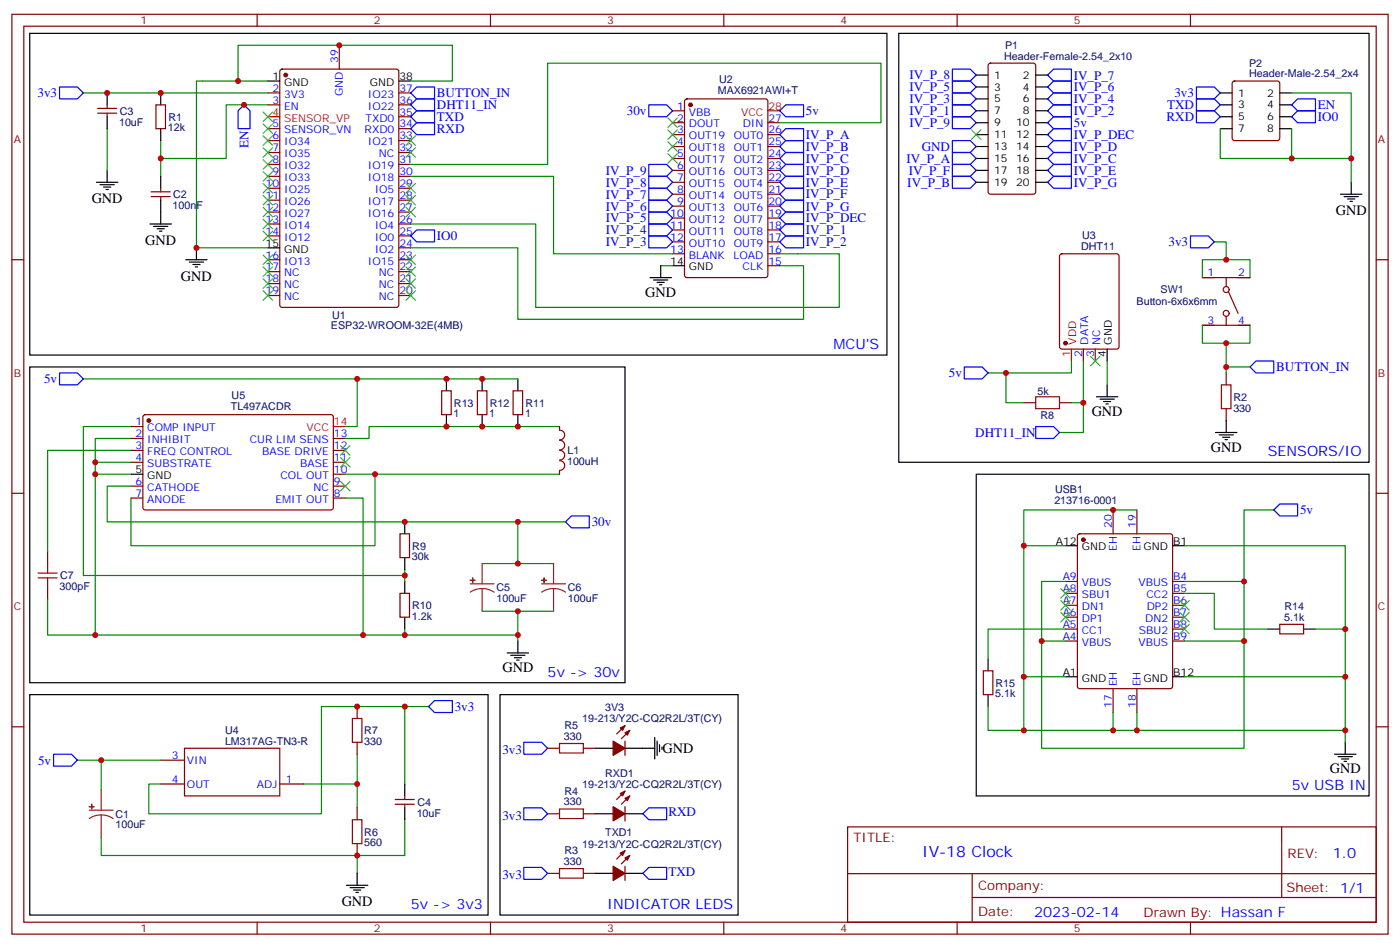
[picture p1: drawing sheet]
<svg xmlns="http://www.w3.org/2000/svg" width="415mm" height="280mm" viewBox="0 0 415 280" stroke-linecap="round" stroke-linejoin="round" font-family="sans-serif">
<g fill="none" stroke="#870000" stroke-width=".35">
<path d="M3.5 4.2h407.8v272.4h-407.8zM7.1 7.8h400.7v265.3h-400.7zM76.2 4.2v3.6M100.5 13.4v7.1M145.3 4.2v3.6M214.5 4.2v3.6M283.6 4.2v3.6M293 18.9l.5-.2h12.7l.7 .4v37.7l-.4 .6-13 .1-.6-.5-.1-37.6zM352.8 4.2v3.6M28.9 33.5h5.7M28.9 32.1h5.7M31.7 31v1.1"/>
<path d="M31.7 33.5v1.1M46.2 31h2.8v7.1h-2.8zM79.4 27.5h3.5M79.4 31h3.5M79.4 38.1h3.5M83.1 20.7l.5-.2h33.9l.6 .4 .1 69.4-.5 .7h-34.1l-.6-.4-.1-69.4zM118.2 27.5h3.5M118.2 31h3.5M118.2 38.1h3.5M118.2 34.6h3.5M199.3 32.8h3.5M199.3 36.3h3.5"/>
<path d="M199.3 39.9h3.5M203.1 29.5l.5-.2h23.2l.7 .4v51.8l-.4 .6-23.5 .1-.7-.5-.1-51.7zM227.5 36.3h3.6M227.5 39.9h3.6M365.4 24.2l.4-.2h12.7l.5 .2 .2 .5v16.2l-.2 .5-.5 .2h-12.7l-.5-.2-.2-.5v-16.2zM44.8 56.8h5.6M44.8 58.2h5.6M47.6 55.7v1.1M47.6 58.2v1.1M79.4 41.6h3.5M79.4 45.2h3.5M79.4 48.7h3.5"/>
<path d="M79.4 52.2h3.5M79.4 55.7h3.5M79.4 59.3h3.5M118.2 41.6h3.5M118.2 45.2h3.5M118.2 48.7h3.5M118.2 52.2h3.5M118.2 55.7h3.5M118.2 59.3h3.5M199.3 43.4h3.5M199.3 46.9h3.5M199.3 50.4h3.5"/>
<path d="M199.3 54h3.5M199.3 57.5h3.5M227.5 43.4h3.6M227.5 46.9h3.6M227.5 50.4h3.6M227.5 54h3.6M227.5 57.5h3.6M3.5 76.9h3.6M79.4 76.9h3.5M79.4 62.8h3.5M79.4 66.3h3.5M79.4 69.9h3.5"/>
<path d="M118.2 76.9h3.5M118.2 62.8h3.5M118.2 66.3h3.5M118.2 69.9h3.5M118.2 73.4h3.5M199.3 61h3.5M199.3 64.6h3.5M199.3 68.1h3.5M199.3 71.6h3.5M199.3 75.1h3.5M227.5 61h3.6M227.5 64.6h3.6"/>
<path d="M227.5 68.1h3.6M227.5 71.6h3.6M227.5 75.1h3.6M227.5 78.7h3.6M314.2 75.3l.5-.2h16.2l.7 .5v27.1l-.5 .6-16.4 .1-.7-.5v-27.1zM407.8 76.9h3.5M79.4 80.4h3.5M79.4 84h3.5M79.4 87.5h3.5M118.2 80.4h3.5M118.2 84h3.5M118.2 87.5h3.5"/>
<path d="M356.3 96.3h14.1M356.3 82.2h14.1M363.4 82.2v2.5M363.4 93.8v2.5M364.1 86.4l2.8 6.4M130.9 115.7h2.8v7.1h-2.8zM141.5 115.7h2.8v7.1h-2.8zM152 115.7h2.9v7.1h-2.9zM303.4 119.2h3.5M314 119.2h3.5M321 103.4v3.5M324.6 103.4v3.5"/>
<path d="M363.4 110.4v3.5M38.8 126.3h3.5M38.8 129.8h3.5M38.8 133.4h3.5M38.8 136.9h3.5M42.6 123l.4-.2h55.3l.5 .7-.1 27.1-.6 .4-55.3-.1-.5-.6v-26.8zM98.8 129.8h3.5M98.8 133.4h3.5M98.8 136.9h3.5M165.8 126.3v1.1M165.8 139.3v1.1M165.8 127.4a1.41 1.41 0 0 1 1.5 1.4 1.41 1.41 0 0 1-1.5 1.4"/>
<path d="M165.8 136.4a1.41 1.41 0 0 1 1.5 1.4 1.41 1.41 0 0 1-1.5 1.4M165.8 130.4a1.41 1.41 0 0 1 1.5 1.4 1.41 1.41 0 0 1-1.5 1.4M165.8 133.4a1.41 1.41 0 0 1 1.5 1.4 1.41 1.41 0 0 1-1.5 1.4M363.4 121v3.5M3.5 146.1h3.6M38.8 143.9h3.5M38.8 147.5h3.5M98.8 143.9h3.5M98.8 147.5h3.5M98.8 140.4h3.5M118.5 158h2.9v7.1h-2.9zM319.5 158.3l.5-.3h26.8l.6 .5 .1 44.7-.5 .7h-27l-.7-.5v-44.6z"/>
<path d="M329.8 151v7M336.9 151v7M407.8 146.1h3.5M14.1 163.3v3.6M14.1 173.9v3.5M118.5 175.7h2.9v7h-2.9zM315.7 172.2h3.6M315.7 175.7h3.6M315.7 179.2h3.6M347.5 172.2h3.5M347.5 175.7h3.5M347.5 179.2h3.5"/>
<path d="M291.4 198.6h2.8v7.1h-2.8zM315.7 182.7h3.6M315.7 186.3h3.6M315.7 189.8h3.6M347.5 182.7h3.5M347.5 186.3h3.5M347.5 189.8h3.5M379.2 184.9h7.1v2.8h-7.1zM3.5 215.2h3.6M105.8 209.2v3.5M105.8 219.8v3.5M185.2 219.4v4.3"/>
<path d="M185.2 214.8l-2.5 2.5M186.6 216.3l-2.5 2.4M329.8 203.9v7.1M336.9 203.9v7.1M407.8 215.2h3.5M47.6 232.1h7.1M47.6 225.1h7.1M54.7 221.5h28.2v14.2h-28.2zM82.9 232.1h7.1M105.8 239.2v3.5M117.1 238.1h5.7M117.1 236.7h5.7"/>
<path d="M119.9 235.7v1M119.9 238.1v1.1M162.3 221.5h3.5M172.9 221.5h3.5M185.2 234.2l-2.5 2.5M185.2 238.8v4.3M186.6 235.7l-2.5 2.4M105.8 249.8v3.5M162.3 240.9h3.5M162.3 258.6h3.5M172.9 240.9h3.5M172.9 258.6h3.5"/>
<path d="M185.2 256.5v4.2M185.2 251.9l-2.5 2.5M186.6 253.3l-2.5 2.5M251.2 244.8h156.6v28.2h-156.6zM251.2 258.7h156.5M288.1 258.7v14.1M379.8 244.9v20.8M76.2 273v3.6M145.3 273v3.6M214.5 273v3.6M283.6 273v3.6M288.1 265.7h119.6"/>
<path d="M352.8 273v3.6"/>
<circle cx="363.4" cy="85.7" r=".88"/>
<circle cx="363.4" cy="92.8" r=".88"/>
</g>
<g fill="#870000" stroke="#870000" stroke-width=".35">
<path d="M181.7 238.8l3.5 2.1-3.5 2.2z"/>
<path d="M185.2 236.4l1.4-.7-.7 1.4z"/>
<path d="M183.8 234.9l1.4-.7-.7 1.5z"/>
<path d="M181.7 256.5l3.5 2.1-3.5 2.1z"/>
<path d="M185.2 254l1.4-.7-.7 1.4z"/>
<path d="M183.8 252.6l1.4-.7-.7 1.4z"/>
<path d="M181.7 219.4l3.5 2.1-3.5 2.2z"/>
<path d="M185.2 217l1.4-.7-.7 1.4z"/>
<path d="M183.8 215.5l1.4-.7-.7 1.5z"/>
<circle cx="84.7" cy="22.2" r=".53"/>
<circle cx="204.6" cy="31" r=".53"/>
<circle cx="315.7" cy="101.6" r=".53"/>
<circle cx="44.1" cy="124.5" r=".53"/>
<circle cx="321" cy="159.8" r=".53"/>
</g>
<g fill="none" stroke="#000" stroke-width=".35">
<path d="M8.8 9.9h254v95.2h-254zM266.3 9.9h139.4v127h-139.4zM31.7 27.5v3.5M31.7 34.6v3.5M47.6 27.5v3.5M47.6 38.1v3.5M79.4 24h3.5M118.2 24h3.5M289.3 22.2h3.5M289.3 25.8h3.5M289.3 29.3h3.5M289.3 32.8h3.5"/>
<path d="M289.3 36.3h3.5M289.3 39.9h3.5M306.9 22.2h3.5M306.9 25.8h3.5M306.9 29.3h3.5M306.9 32.8h3.5M306.9 36.3h3.5M306.9 39.9h3.5M361.6 27.5h3.5M361.6 31h3.5M361.6 34.6h3.5M361.6 38.1h3.5"/>
<path d="M379.2 27.5h3.6M379.2 31h3.6M379.2 34.6h3.6M379.2 38.1h3.6M28.6 54h6.3M29.6 54.7h4.3M30.7 55.4h2.1M31.4 56.1h.7M31.7 50.4v3.6M47.6 52.2v3.5M47.6 59.3v7M289.3 43.4h3.5"/>
<path d="M289.3 46.9h3.5M289.3 50.4h3.5M289.3 54h3.5M306.9 43.4h3.5M306.9 46.9h3.5M306.9 50.4h3.5M306.9 54h3.5M397.2 57.5h6.4M398.3 58.2h4.2M399.3 58.9h2.2M400 59.6h.8M400.4 54v3.5"/>
<path d="M44.4 66.3h6.4M45.5 67h4.2M46.6 67.7h2.1M47.3 68.4h.7M55 76.9h6.4M56.1 77.6h4.2M57.1 78.3h2.2M57.9 79h.7M58.2 73.4v3.5M79.4 73.4h3.5M195.8 78.7v3.5M199.3 78.7h3.5"/>
<path d="M192.6 82.2h6.4M193.7 82.9h4.2M194.7 83.6h2.1M195.4 84.3h.7M8.8 108.7h176.4v93.4h-176.4zM132.3 112.2v3.5M142.9 112.2v3.5M153.5 112.2v3.5M324.9 117.5h6.4M326 118.2h4.2M327 118.9h2.1M327.7 119.6h.7"/>
<path d="M328.1 103.4v3.5M328.1 113.9v3.6M132.3 122.8v3.5M142.9 122.8v3.5M153.5 122.8v3.5M360.2 128.1h6.3M361.2 128.8h4.3M362.3 129.5h2.1M363 130.2h.7M363.4 124.5v3.6M38.8 140.4h3.5M119.9 154.5v3.5"/>
<path d="M289.3 140.4h116.4v95.3h-116.4zM119.9 165.1v3.5M119.9 172.2v3.5M315.7 161.6h3.6M347.5 161.6h3.5M119.9 182.7v3.6M150.3 193.3h6.3M151.3 194h4.3M152.4 194.7h2.1M153.1 195.4h.7M153.5 189.8v3.5M292.8 195.1v3.5"/>
<path d="M375.7 186.3h3.5M386.3 186.3h3.5M8.8 205.7h135.8v65.2h-135.8zM148.2 205.7h70.5v65.2h-70.5zM194 218.4v6.3M194.7 219.4v4.3M292.8 205.7v3.5M315.7 200.4h3.6M347.5 200.4h3.5M398.6 219.8v3.5M119.9 232.1v3.6M119.9 239.2v3.5"/>
<path d="M176.4 221.5h5.3M185.2 221.5h8.8M195.4 220.5v2.1M196.1 221.2v.7M395.5 223.3h6.3M396.5 224h4.3M397.6 224.7h2.1M398.3 225.4h.7M105.8 258.6v3.5M176.4 240.9h5.3M176.4 258.6h5.3M185.2 240.9h5.3"/>
<path d="M185.2 258.6h5.3M102.7 262.1h6.3M103.7 262.8h4.2M104.8 263.5h2.1M105.5 264.2h.7"/>
</g>
<path d="M79.4 34.6h3.5M227.5 32.8h3.6M317.5 103.4v3.5M98.8 126.3h3.5" fill="none" stroke="#f00" stroke-width=".35"/>
<g fill="none" stroke="#00f" stroke-width=".35">
<path d="M17.6 25.8h5.3l1.8 1.7-1.8 1.8h-5.3zM70.6 32.8l1.7-1.8 1.8 1.8v5.3h-3.5zM121.7 27.5l1.8-1.7h5.3v3.5h-5.3zM121.7 31l1.8-1.7h5.3v3.5h-5.3zM121.7 34.6l1.8-1.8h5.3v3.5h-5.3zM121.7 38.1l1.8-1.8h5.3v3.6h-5.3zM192.3 31h5.3l1.7 1.8-1.7 1.8h-5.3zM231.1 32.8l1.7-1.8h5.3v3.6h-5.3zM231.1 39.9l1.7-1.8h5.3v3.5h-5.3zM282.2 20.5h5.3l1.8 1.7-1.8 1.8h-5.3zM282.2 24h5.3l1.8 1.8-1.8 1.7h-5.3zM282.2 27.5h5.3l1.8 1.8-1.8 1.7h-5.3z"/>
<path d="M282.2 31h5.3l1.8 1.8-1.8 1.8h-5.3zM282.2 34.6h5.3l1.8 1.7-1.8 1.8h-5.3zM310.4 22.2l1.8-1.7h5.3v3.5h-5.3zM310.4 25.8l1.8-1.8h5.3v3.5h-5.3zM310.4 29.3l1.8-1.8h5.3v3.5h-5.3zM310.4 32.8l1.8-1.8h5.3v3.6h-5.3zM310.4 36.3l1.8-1.7h5.3v3.5h-5.3zM310.4 39.9l1.8-1.8h5.3v3.5h-5.3zM354.5 25.8h5.3l1.8 1.7-1.8 1.8h-5.3zM354.5 29.3h5.3l1.8 1.7-1.8 1.8h-5.3zM354.5 32.8h5.3l1.8 1.8-1.8 1.7h-5.3zM382.8 34.6l1.7-1.8h5.3v3.5h-5.3z"/>
<path d="M384.5 29.3h5.3v3.5h-5.3l-1.7-1.8zM192.3 59.3h5.3l1.7 1.7-1.7 1.8h-5.3zM192.3 55.7h5.3l1.7 1.8-1.7 1.8h-5.3zM192.3 52.2h5.3l1.7 1.8-1.7 1.7h-5.3zM192.3 48.7h5.3l1.7 1.7-1.7 1.8h-5.3zM231.1 43.4l1.7-1.8h5.3v3.6h-5.3zM231.1 50.4l1.7-1.7h5.3v3.5h-5.3zM231.1 54l1.7-1.8h5.3v3.5h-5.3zM231.1 57.5l1.7-1.8h5.3v3.6h-5.3zM232.8 45.2h5.3v3.5h-5.3l-1.7-1.8zM282.2 41.6h5.3l1.8 1.8-1.8 1.8h-5.3zM282.2 45.2h5.3l1.8 1.7-1.8 1.8h-5.3z"/>
<path d="M282.2 48.7h5.3l1.8 1.7-1.8 1.8h-5.3zM282.2 52.2h5.3l1.8 1.8-1.8 1.7h-5.3zM310.4 43.4l1.8-1.8h5.3v3.6h-5.3zM310.4 46.9l1.8-1.7h5.3v3.5h-5.3zM310.4 50.4l1.8-1.7h5.3v3.5h-5.3zM310.4 54l1.8-1.8h5.3v3.5h-5.3zM121.7 69.9l1.8-1.8h5.3v3.5h-5.3zM192.3 69.9h5.3l1.7 1.7-1.7 1.8h-5.3zM192.3 66.3h5.3l1.7 1.8-1.7 1.8h-5.3zM192.3 62.8h5.3l1.7 1.8-1.7 1.7h-5.3zM231.1 61l1.7-1.7h5.3v3.5h-5.3zM231.1 64.6l1.7-1.8h5.3v3.5h-5.3z"/>
<path d="M231.1 68.1l1.7-1.8h5.3v3.6h-5.3zM231.1 71.6l1.7-1.7h5.3v3.5h-5.3zM352.8 69.9h5.3l1.7 1.7-1.7 1.8h-5.3zM17.6 110.4h5.3l1.8 1.8-1.8 1.7h-5.3zM285.8 108.7h5.2l1.8 1.7-1.8 1.8h-5.2zM370.4 108.7l1.8-1.8h5.3v3.5h-5.3zM306.9 126.3h5.3l1.8 1.8-1.8 1.7h-5.3zM167.6 154.5l1.7-1.7h5.3v3.5h-5.3zM377.5 151l1.7-1.8h5.3v3.6h-5.3zM127 209.2l1.8-1.8h5.3v3.6h-5.3zM155.2 219.8h5.3l1.8 1.7-1.8 1.8h-5.3zM15.9 223.3h5.3l1.7 1.8-1.7 1.7h-5.3z"/>
<path d="M155.2 239.2h5.3l1.8 1.7-1.8 1.8h-5.3zM155.2 256.8h5.3l1.8 1.8-1.8 1.7h-5.3zM190.5 240.9l1.8-1.7h5.3v3.5h-5.3zM192.3 256.8h5.3v3.5h-5.3l-1.8-1.7z"/>
</g>
<g fill="none" stroke="#008700" stroke-width=".35">
<path d="M24.7 27.5h54.7M31.7 38.1v12.3M70.6 24v-10.6h63.5v10.6h-12.4M79.4 24h-21.2v49.4h21.2M79.4 31h-12.4v15.9h-19.4M231.1 36.3h30v-17.6h-98.8v30h-40.6M361.6 38.1v8.8h38.8M382.8 27.5h17.6v26.5M382.8 38.1v8.8M47.6 41.6v10.6M121.7 52.2h42.3v22.9h35.3M121.7 66.3h37v24.7h90v-15.9h-17.6"/>
<path d="M121.7 73.4h31.8v21.1h84.6v-15.8h-7M195.8 78.7h3.5M359.8 71.6h3.6v5.3M356.3 96.3v5.3h14.1v-5.3M356.3 82.2v-5.3h14.1v5.3M24.7 112.2h81.1M153.5 112.2h-47.7v14.1h-3.5M298.1 110.4v8.8h5.3M317.5 106.9v3.5h-24.7M317.5 119.2h3.5M321 106.9v21.2h-7M328.1 106.9v7"/>
<path d="M363.4 101.6v8.8M363.4 108.7h7M38.8 126.3h-14.1v44.1h95.2M38.8 136.9h-10.6v51.1h79.4v-40.5h-5.3M38.8 129.8h-10.6v7.1M38.8 133.4h-24.7v29.9M165.8 126.3h-56.4v3.5h-7.1M28.2 140.4h10.6M38.8 143.9h-7.1v10.6h121.8M102.3 140.4h8.8v21.2h-72.3v-14.1M111.1 140.4h54.7M167.6 154.5h-14.1v12.4"/>
<path d="M336.9 151h-33.5v10.6M377.5 151h-8.8v38.8h-17.7M14.1 177.4v10.6h14.1M119.9 168.6v3.6M142.9 166.9h21.1M315.7 161.6h-12.3v38.8M315.7 172.2h-7v17.6h7M351 161.6h47.6v38.8M351 175.7h8.8v10.6h15.9M351 172.2h17.7M119.9 186.3v1.7h-12.3M142.9 181h21.1"/>
<path d="M153.5 181v7h-33.6M153.5 188v1.8M308.7 189.8v31.7h60v-31.7M315.7 186.3h-22.9v8.8M389.8 186.3h8.8M119.9 209.2h7.1M292.8 209.2v7.1h10.6M315.7 200.4h-12.3v15.9h95.2v-15.9h-47.6M329.8 211v5.3M336.9 211v5.3M398.6 216.3v3.5M22.9 225.1h7.1"/>
<path d="M47.6 225.1h-17.6v8.8M47.6 232.1h-3.5v8.8h51.1v-31.7h24.7v22.9M105.8 223.3v8.8h-15.8M105.8 232.1v7.1M30 248v5.3h75.8M119.9 242.7v10.6h-14.1v5.3"/>
</g>
<g fill="none" stroke="#3c3" stroke-width=".35">
<path d="M78 33.2l2.8 2.8M78 36.7l2.8 2.8M80.8 33.2l-2.8 2.8M80.8 36.7l-2.8 2.8M197.9 38.5l2.8 2.8M197.9 34.9l2.8 2.8M200.7 38.5l-2.8 2.8M200.7 34.9l-2.8 2.8M287.9 38.5l2.8 2.8M290.7 38.5l-2.8 2.8M78 40.2l2.8 2.8M78 43.7l2.8 2.9"/>
<path d="M78 47.3l2.8 2.8M78 50.8l2.8 2.8M78 54.3l2.8 2.9M78 57.9l2.8 2.8M80.8 40.2l-2.8 2.8M80.8 43.7l-2.8 2.9M80.8 47.3l-2.8 2.8M80.8 50.8l-2.8 2.8M80.8 54.3l-2.8 2.9M80.8 57.9l-2.8 2.8M120.3 43.7l2.8 2.9M120.3 40.2l2.8 2.8"/>
<path d="M120.3 54.3l2.8 2.9M120.3 57.9l2.8 2.8M123.1 43.7l-2.8 2.9M123.1 40.2l-2.8 2.8M123.1 54.3l-2.8 2.9M123.1 57.9l-2.8 2.8M197.9 45.5l2.8 2.8M197.9 42l2.8 2.8M200.7 45.5l-2.8 2.8M200.7 42l-2.8 2.8M78 79l2.8 2.8M78 61.4l2.8 2.8"/>
<path d="M78 64.9l2.8 2.8M78 68.4l2.8 2.9M78 75.5l2.8 2.8M80.8 79l-2.8 2.8M80.8 61.4l-2.8 2.8M80.8 64.9l-2.8 2.8M80.8 68.4l-2.8 2.9M80.8 75.5l-2.8 2.8M120.3 79l2.8 2.8M120.3 61.4l2.8 2.8M120.3 75.5l2.8 2.8M123.1 79l-2.8 2.8"/>
<path d="M123.1 61.4l-2.8 2.8M123.1 75.5l-2.8 2.8M78 82.6l2.8 2.8M78 86.1l2.8 2.8M80.8 86.1l-2.8 2.8M80.8 82.6l-2.8 2.8M120.3 86.1l2.8 2.8M120.3 82.6l2.8 2.8M123.1 86.1l-2.8 2.8M123.1 82.6l-2.8 2.8M323.1 105.5l2.9 2.8M326 105.5l-2.9 2.8"/>
<path d="M100.9 135.5l2.8 2.8M100.9 131.9l2.8 2.9M103.7 135.5l-2.8 2.8M103.7 131.9l-2.8 2.9M100.9 142.5l2.8 2.8M103.7 142.5l-2.8 2.8M314.3 174.3l2.8 2.8M314.3 177.8l2.8 2.8M317.1 174.3l-2.8 2.8M317.1 177.8l-2.8 2.8M349.6 177.8l2.8 2.8M352.4 177.8l-2.8 2.8"/>
<path d="M314.3 181.3l2.8 2.9M317.1 181.3l-2.8 2.9M349.6 184.9l2.8 2.8M349.6 181.3l2.8 2.9M352.4 184.9l-2.8 2.8M352.4 181.3l-2.8 2.9"/>
</g>
<g fill="none" stroke="#8c2424" stroke-width=".35">
<path d="M139.3 172.9h7.1M142.9 174.3l1.8 .2 1.7 .8M142.9 174.3l-1.9 .2-1.7 .8M142.9 166.9v6M142.9 174.3v6.7M160.5 172.9h7.1M164 174.3l1.9 .2 1.7 .8M164 174.3l-1.8 .2-1.7 .8M164 166.9v6M164 174.3v6.7M26.5 239.9h7M30 233.9v6"/>
<path d="M30 241.3l1.8 .2 1.7 .9M30 241.3l-1.9 .2-1.6 .9M30 241.3v6.7"/>
</g>
<g fill="#8c2424" stroke="#8c2424" stroke-width=".35">
<path d="M26.5 238.8l1.4 .1z"/>
<path d="M27.2 238.1v1.4z"/>
<path d="M139.3 171.8h1.5z"/>
<path d="M140.1 171.1v1.4z"/>
<path d="M160.5 171.8h1.4z"/>
<path d="M161.2 171.1l.1 1.4z"/>
</g>
<path d="M306.9 117.5h7.1v3.5h-7.1zM361.9 113.9h2.9v7.1h-2.9zM11.3 171.1h5.6M11.3 169.7h5.6M14.1 166.9v2.8M14.1 171.1v2.8M104.4 212.7h2.8v7.1h-2.8zM165.8 239.5h7.1v2.9h-7.1zM165.8 220.1h7.1v2.9h-7.1zM104.4 242.7h2.8v7.1h-2.8zM165.8 257.2h7.1v2.8h-7.1z" fill="none" stroke="#a10000" stroke-width=".35"/>
<g fill="#c00">
<circle cx="70.6" cy="24" r=".88"/>
<circle cx="100.5" cy="13.4" r=".88"/>
<circle cx="58.2" cy="73.4" r=".88"/>
<circle cx="400.4" cy="46.9" r=".88"/>
<circle cx="382.8" cy="46.9" r=".88"/>
<circle cx="47.6" cy="46.9" r=".88"/>
<circle cx="72.3" cy="31" r=".88"/>
<circle cx="105.8" cy="232.1" r=".88"/>
<circle cx="105.8" cy="253.3" r=".88"/>
<circle cx="119.9" cy="209.2" r=".88"/>
<circle cx="105.8" cy="209.2" r=".88"/>
<circle cx="30" cy="225.1" r=".88"/>
<circle cx="363.4" cy="76.9" r=".88"/>
<circle cx="363.4" cy="101.6" r=".88"/>
<circle cx="363.4" cy="108.7" r=".88"/>
<circle cx="321" cy="119.2" r=".88"/>
<circle cx="298.1" cy="110.4" r=".88"/>
<circle cx="31.8" cy="27.5" r=".88"/>
<circle cx="47.6" cy="27.5" r=".88"/>
<circle cx="142.9" cy="126.3" r=".88"/>
<circle cx="132.3" cy="126.3" r=".88"/>
<circle cx="111.1" cy="140.4" r=".88"/>
<circle cx="153.5" cy="126.3" r=".88"/>
<circle cx="119.9" cy="170.4" r=".88"/>
<circle cx="28.2" cy="140.4" r=".88"/>
<circle cx="153.5" cy="166.9" r=".88"/>
<circle cx="153.5" cy="154.5" r=".88"/>
<circle cx="119.9" cy="154.5" r=".88"/>
<circle cx="28.2" cy="136.9" r=".88"/>
<circle cx="398.6" cy="200.4" r=".88"/>
<circle cx="303.4" cy="200.4" r=".88"/>
<circle cx="398.6" cy="216.3" r=".88"/>
<circle cx="368.7" cy="189.8" r=".88"/>
<circle cx="308.7" cy="189.8" r=".88"/>
<circle cx="398.6" cy="186.3" r=".88"/>
<circle cx="368.7" cy="172.2" r=".88"/>
<circle cx="303.4" cy="216.3" r=".88"/>
<circle cx="336.9" cy="216.3" r=".88"/>
<circle cx="329.8" cy="216.3" r=".88"/>
<circle cx="303.4" cy="161.6" r=".88"/>
<circle cx="329.8" cy="151" r=".88"/>
<circle cx="28.2" cy="188" r=".88"/>
<circle cx="107.6" cy="188" r=".88"/>
<circle cx="153.5" cy="181" r=".88"/>
<circle cx="119.9" cy="188" r=".88"/>
<circle cx="153.5" cy="188" r=".88"/>
<circle cx="142.9" cy="112.2" r=".88"/>
<circle cx="132.3" cy="112.2" r=".88"/>
<circle cx="105.8" cy="112.2" r=".88"/>
</g>
<text font-size="4.6" fill="#00f" x="273.3" y="253.9">IV-18 Clock</text>
<g font-size="4.2">
<text x="27.2" y="60.1">GND</text>
<text x="395.8" y="63.6">GND</text>
<text x="43" y="72.4">GND</text>
<text x="53.6" y="83.1">GND</text>
<text x="191.2" y="87.8">GND</text>
<text x="323.5" y="123.1">GND</text>
<text x="358.8" y="133.7">GND</text>
<text x="148.9" y="199">GND</text>
<text x="196.3" y="223">GND</text>
<text x="394.1" y="229">GND</text>
<text x="101.2" y="268.3">GND</text>
</g>
<g font-size="4.2" fill="#00f">
<text x="246.9" y="103.4">MCU'S</text>
<text x="375.7" y="135.1">SENSORS/IO</text>
<text x="162.3" y="200.4">5v -&gt; 30v</text>
<text x="382.8" y="233.9">5v USB IN</text>
<text x="395" y="254.1">1.0</text>
<text x="121.7" y="269.2">5v -&gt; 3v3</text>
<text x="179.9" y="269.2">INDICATOR LEDS</text>
<text x="306.4" y="271.5">2023-02-14</text>
</g>
<g font-size="3.9" fill="#00f">
<text x="269.5" y="23.5">IV_P_8</text>
<text x="318.2" y="23.5">IV_P_7</text>
<text x="11.1" y="28.8">3v3</text>
<text x="129.5" y="28.7">BUTTON_IN</text>
<text x="269.5" y="27">IV_P_5</text>
<text x="318.2" y="27.1">IV_P_6</text>
<text x="348" y="28.8">3v3</text>
<text x="129.5" y="32.3">DHT11_IN</text>
<text x="129.5" y="35.8">TXD</text>
<text x="185.7" y="34.1">30v</text>
<text x="238.8" y="34">5v</text>
<text x="269.5" y="30.6">IV_P_3</text>
<text x="269.5" y="34.1">IV_P_1</text>
<text x="318.2" y="30.6">IV_P_4</text>
<text x="318.2" y="34.1">IV_P_2</text>
<text x="345.7" y="35.9">RXD</text>
<text x="345.9" y="32.3">TXD</text>
<text x="390.5" y="32.3">EN</text>
<text x="390.5" y="35.8">IO0</text>
<text x="129.5" y="39.4">RXD</text>
<text x="238.8" y="41.1">IV_P_A</text>
<text x="269.5" y="37.6">IV_P_9</text>
<text x="318.2" y="37.6">5v</text>
<text x="318.2" y="41.2">IV_P_DEC</text>
<text x="73.6" y="43.8" transform="rotate(-90 73.6 43.8)">EN</text>
<text x="238.8" y="44.7">IV_P_B</text>
<text x="273.1" y="44.7">GND</text>
<text x="318.2" y="44.7">IV_P_D</text>
<text x="179.5" y="51.7">IV_P_9</text>
<text x="238.8" y="48.2">IV_P_C</text>
<text x="238.8" y="51.7">IV_P_D</text>
<text x="268.6" y="48.2">IV_P_A</text>
<text x="269.3" y="51.7">IV_P_F</text>
<text x="318.2" y="48.2">IV_P_C</text>
<text x="318.2" y="51.8">IV_P_E</text>
<text x="179.5" y="58.8">IV_P_7</text>
<text x="179.5" y="55.3">IV_P_8</text>
<text x="238.8" y="55.2">IV_P_E</text>
<text x="238.8" y="58.8">IV_P_F</text>
<text x="268.9" y="55.2">IV_P_B</text>
<text x="318.2" y="55.3">IV_P_G</text>
<text x="179.5" y="65.9">IV_P_5</text>
<text x="179.5" y="62.3">IV_P_6</text>
<text x="238.8" y="62.5">IV_P_G</text>
<text x="238.8" y="65.8">IV_P_DEC</text>
<text x="129.5" y="71.1">IO0</text>
<text x="179.5" y="69.4">IV_P_4</text>
<text x="238.8" y="69.4">IV_P_1</text>
<text x="179.5" y="72.9">IV_P_3</text>
<text x="238.8" y="72.9">IV_P_2</text>
<text x="346.3" y="72.9">3v3</text>
<text x="13.1" y="113.5">5v</text>
<text x="281.2" y="111.7">5v</text>
<text x="378.2" y="110">BUTTON_IN</text>
<text x="289" y="129.4">DHT11_IN</text>
<text x="175.3" y="155.8">30v</text>
<text x="385.2" y="152.3">5v</text>
<text x="134.8" y="210.5">3v3</text>
<text x="11.3" y="226.4">5v</text>
<text x="148.9" y="223.3">3v3</text>
<text x="148.9" y="242.7">3v3</text>
<text x="198.1" y="241.7">RXD</text>
<text x="148.9" y="260.3">3v3</text>
<text x="198.1" y="259.3">TXD</text>
</g>
<g font-size="3.9" fill="#800">
<text x="252.9" y="249.4">TITLE:</text>
<text x="381.6" y="254.1">REV:</text>
<text x="289.8" y="263.6">Company:</text>
<text x="381.2" y="264.2">Sheet: 1/1</text>
<text x="289.8" y="271.3">Date:</text>
<text x="338.9" y="271.4">Drawn By: Hassan F</text>
</g>
<g font-size="3.2" fill="#800">
<text x="41.6" y="7.2">1</text>
<text x="110.8" y="7.2">2</text>
<text x="179.9" y="7.2">3</text>
<text x="249.1" y="7.2">4</text>
<text x="318.2" y="7.2">5</text>
<text x="4.1" y="42.3">A</text>
<text x="408.3" y="42.3">A</text>
<text x="4.1" y="111.5">B</text>
<text x="408.3" y="111.5">B</text>
<text x="4.1" y="180.6">C</text>
<text x="408.3" y="180.6">C</text>
<text x="41.6" y="276">1</text>
<text x="110.8" y="276">2</text>
<text x="179.9" y="276">3</text>
<text x="249.1" y="276">4</text>
<text x="318.2" y="276">5</text>
</g>
<g font-size="3.2" fill="#000080">
<text x="297.6" y="17.6">Header-Female-2.54_2x10</text>
<text x="297.8" y="14.4">P1</text>
<text x="370.2" y="22.9">Header-Male-2.54_2x4</text>
<text x="370.2" y="19.7">P2</text>
<text x="212.7" y="27.7">MAX6921AWI+T</text>
<text x="213.1" y="24.5">U2</text>
<text x="35.5" y="34">C3</text>
<text x="49.9" y="35.7">R1</text>
<text x="35.3" y="37.2">10uF</text>
<text x="49.7" y="38.9">12k</text>
<text x="51.3" y="58.7">C2</text>
<text x="51.2" y="61.9">100nF</text>
<text x="320.7" y="70.7">U3</text>
<text x="320.4" y="74.1">DHT11</text>
<text x="343.9" y="86.9">SW1</text>
<text x="98.4" y="94.3">U1</text>
<text x="336.8" y="90.4">Button-6x6x6mm</text>
<text x="98.1" y="97.5">ESP32-WROOM-32E(4MB)</text>
<text x="68.6" y="118.2">U5</text>
<text x="307.5" y="116.9">5k</text>
<text x="365.5" y="118.6">R2</text>
<text x="68.4" y="121.4">TL497ACDR</text>
<text x="134.4" y="123.6">1</text>
<text x="134.5" y="120.4">R13</text>
<text x="145" y="123.6">1</text>
<text x="145.1" y="120.4">R12</text>
<text x="155.6" y="123.6">1</text>
<text x="155.7" y="120.4">R11</text>
<text x="308.3" y="123.9">R8</text>
<text x="365.5" y="121.8">330</text>
<text x="168" y="137.7">100uH</text>
<text x="168.1" y="134.5">L1</text>
<text x="312.4" y="149.2">213716-0001</text>
<text x="312.6" y="145.9">USB1</text>
<text x="122.1" y="165.9">30k</text>
<text x="122.2" y="162.7">R9</text>
<text x="17.8" y="171.5">C7</text>
<text x="17.6" y="174.8">300pF</text>
<text x="147.1" y="178.2">100uF</text>
<text x="147.1" y="175.1">C5</text>
<text x="168.3" y="178.2">100uF</text>
<text x="168.3" y="175.1">C6</text>
<text x="122.1" y="183.5">1.2k</text>
<text x="122.1" y="180.4">R10</text>
<text x="380.6" y="183.8">5.1k</text>
<text x="380.7" y="180.6">R14</text>
<text x="295" y="203.3">R15</text>
<text x="294.9" y="206.5">5.1k</text>
<text x="167.2" y="215.9">R5</text>
<text x="172.5" y="213.9">19-213/Y2C-CQ2R2L/3T(CY)</text>
<text x="179.3" y="210.6">3V3</text>
<text x="66.7" y="220.5">LM317AG-TN3-R</text>
<text x="66.7" y="217.2">U4</text>
<text x="107.9" y="220.6">330</text>
<text x="107.9" y="217.4">R7</text>
<text x="167.1" y="219.1">330</text>
<text x="172.5" y="233.3">19-213/Y2C-CQ2R2L/3T(CY)</text>
<text x="179.3" y="230">RXD1</text>
<text x="123.7" y="238.6">C4</text>
<text x="167.1" y="238.5">330</text>
<text x="167.2" y="235.3">R4</text>
<text x="34.2" y="245.3">100uF</text>
<text x="34.2" y="242.1">C1</text>
<text x="123.5" y="241.9">10uF</text>
<text x="107.9" y="250.6">560</text>
<text x="107.9" y="247.4">R6</text>
<text x="172.5" y="250.9">19-213/Y2C-CQ2R2L/3T(CY)</text>
<text x="179.3" y="247.6">TXD1</text>
<text x="167.1" y="256.1">330</text>
<text x="167.2" y="252.9">R3</text>
</g>
<g font-size="3.2">
<text x="80.7" y="23.6">1</text>
<text x="118.4" y="23.6">38</text>
<text x="294.6" y="23.3">1</text>
<text x="303.1" y="23.3">2</text>
<text x="84.2" y="25.4">GND</text>
<text x="109.6" y="25.4">GND</text>
<text x="294.6" y="26.8">3</text>
<text x="303.1" y="26.8">4</text>
<text x="366.9" y="28.6">1</text>
<text x="375.5" y="28.6">2</text>
<text x="294.6" y="30.3">5</text>
<text x="294.6" y="33.9">7</text>
<text x="303.1" y="30.3">6</text>
<text x="303.1" y="33.9">8</text>
<text x="366.9" y="32.1">3</text>
<text x="366.9" y="35.6">5</text>
<text x="375.5" y="32.1">4</text>
<text x="375.5" y="35.6">6</text>
<text x="294.6" y="37.4">9</text>
<text x="294.6" y="40.9">11</text>
<text x="301.1" y="37.4">10</text>
<text x="301.1" y="40.9">12</text>
<text x="366.9" y="39.2">7</text>
<text x="375.5" y="39.2">8</text>
<text x="294.6" y="44.5">13</text>
<text x="294.6" y="48">15</text>
<text x="301.1" y="44.5">14</text>
<text x="301.1" y="48">16</text>
<text x="294.6" y="51.5">17</text>
<text x="301.1" y="51.5">18</text>
<text x="294.6" y="55">19</text>
<text x="301.1" y="55">20</text>
<text x="78.7" y="73">15</text>
<text x="84.2" y="74.8">GND</text>
<text x="198.6" y="78.3">14</text>
<text x="204.2" y="80.1">GND</text>
<text x="327.7" y="105.6" transform="rotate(-90 327.7 105.6)">4</text>
<text x="329.5" y="102.1" transform="rotate(-90 329.5 102.1)">GND</text>
<text x="40.1" y="140.1">5</text>
<text x="43.6" y="141.8">GND</text>
<text x="312.9" y="161.2">A12</text>
<text x="347.7" y="161.2">B1</text>
<text x="320.6" y="163">GND</text>
<text x="338.9" y="163">GND</text>
<text x="314.9" y="200">A1</text>
<text x="320.6" y="201.8">GND</text>
<text x="338.9" y="201.8">GND</text>
<text x="347.7" y="200">B12</text>
</g>
<g font-size="3.2" fill="#00f">
<text x="100.2" y="18.7" transform="rotate(-90 100.2 18.7)">39</text>
<text x="80.7" y="27.2">2</text>
<text x="84.2" y="28.9">3V3</text>
<text x="101.6" y="28.4" transform="rotate(-90 101.6 28.4)">GND</text>
<text x="109" y="28.9">IO23</text>
<text x="118.4" y="27.2">37</text>
<text x="80.7" y="30.7">3</text>
<text x="84.2" y="32.5">EN</text>
<text x="108.3" y="36">TXD0</text>
<text x="109" y="32.5">IO22</text>
<text x="118.4" y="34.2">35</text>
<text x="118.4" y="30.7">36</text>
<text x="200.7" y="32.5">1</text>
<text x="200.7" y="36">2</text>
<text x="204.2" y="34.2">VBB</text>
<text x="227.7" y="36">27</text>
<text x="80.7" y="37.7">5</text>
<text x="80.7" y="41.3">6</text>
<text x="84.2" y="39.5">SENSOR_VN</text>
<text x="108" y="39.5">RXD0</text>
<text x="118.4" y="41.3">33</text>
<text x="118.4" y="37.7">34</text>
<text x="200.7" y="39.5">3</text>
<text x="204.2" y="37.7">DOUT</text>
<text x="204.2" y="41.3">OUT19</text>
<text x="217.4" y="41.3">OUT0</text>
<text x="220.1" y="37.7">DIN</text>
<text x="227.7" y="39.5">26</text>
<text x="80.7" y="44.8">7</text>
<text x="84.2" y="43">IO34</text>
<text x="84.2" y="46.6">IO35</text>
<text x="109" y="43">IO21</text>
<text x="112.3" y="46.6">NC</text>
<text x="118.4" y="44.8">32</text>
<text x="200.7" y="43">4</text>
<text x="200.7" y="46.6">5</text>
<text x="204.2" y="44.8">OUT18</text>
<text x="217.4" y="44.8">OUT1</text>
<text x="227.7" y="46.6">24</text>
<text x="227.7" y="43">25</text>
<text x="80.7" y="48.3">8</text>
<text x="80.7" y="51.9">9</text>
<text x="84.2" y="50.1">IO32</text>
<text x="84.2" y="53.6">IO33</text>
<text x="109" y="53.6">IO18</text>
<text x="109" y="50.1">IO19</text>
<text x="118.4" y="51.9">30</text>
<text x="118.4" y="48.3">31</text>
<text x="200.7" y="50.1">6</text>
<text x="200.7" y="53.6">7</text>
<text x="204.2" y="48.3">OUT17</text>
<text x="204.2" y="51.9">OUT16</text>
<text x="217.4" y="51.9">OUT3</text>
<text x="217.4" y="48.3">OUT2</text>
<text x="227.7" y="53.6">22</text>
<text x="227.7" y="50.1">23</text>
<text x="78.7" y="55.4">10</text>
<text x="78.7" y="58.9">11</text>
<text x="84.2" y="57.2">IO25</text>
<text x="111" y="57.2">IO5</text>
<text x="118.4" y="58.9">28</text>
<text x="118.4" y="55.4">29</text>
<text x="200.7" y="57.2">8</text>
<text x="204.2" y="55.4">OUT15</text>
<text x="204.2" y="58.9">OUT14</text>
<text x="217.4" y="58.9">OUT5</text>
<text x="217.4" y="55.4">OUT4</text>
<text x="227.7" y="57.2">21</text>
<text x="78.7" y="62.4">12</text>
<text x="78.7" y="66">13</text>
<text x="84.2" y="60.7">IO26</text>
<text x="84.2" y="64.2">IO27</text>
<text x="109" y="64.2">IO16</text>
<text x="109" y="60.7">IO17</text>
<text x="118.4" y="66">26</text>
<text x="118.4" y="62.4">27</text>
<text x="198.6" y="64.2">10</text>
<text x="200.7" y="60.7">9</text>
<text x="204.2" y="62.4">OUT13</text>
<text x="204.2" y="66">OUT12</text>
<text x="217.4" y="66">OUT7</text>
<text x="217.4" y="62.4">OUT6</text>
<text x="227.7" y="64.2">19</text>
<text x="227.7" y="60.7">20</text>
<text x="78.7" y="69.5">14</text>
<text x="84.2" y="67.7">IO14</text>
<text x="84.2" y="71.3">IO12</text>
<text x="111" y="71.3">IO0</text>
<text x="111" y="67.7">IO4</text>
<text x="118.4" y="69.5">25</text>
<text x="198.6" y="67.7">11</text>
<text x="198.6" y="71.3">12</text>
<text x="204.2" y="69.5">OUT11</text>
<text x="217.4" y="69.5">OUT8</text>
<text x="227.7" y="71.3">17</text>
<text x="227.7" y="67.7">18</text>
<text x="78.7" y="76.6">16</text>
<text x="111" y="74.8">IO2</text>
<text x="118.4" y="76.6">23</text>
<text x="118.4" y="73">24</text>
<text x="198.6" y="74.8">13</text>
<text x="204.2" y="73">OUT10</text>
<text x="204.2" y="76.6">BLANK</text>
<text x="217.4" y="76.6">LOAD</text>
<text x="217.4" y="73">OUT9</text>
<text x="227.7" y="74.8">16</text>
<text x="78.7" y="80.1">17</text>
<text x="78.7" y="83.6">18</text>
<text x="84.2" y="78.3">IO13</text>
<text x="84.2" y="81.8">NC</text>
<text x="109" y="78.3">IO15</text>
<text x="112.3" y="81.8">NC</text>
<text x="118.4" y="83.6">21</text>
<text x="118.4" y="80.1">22</text>
<text x="220.1" y="80.1">CLK</text>
<text x="227.7" y="78.3">15</text>
<text x="357.8" y="81.8">1</text>
<text x="366.9" y="81.8">2</text>
<text x="78.7" y="87.1">19</text>
<text x="84.2" y="85.4">NC</text>
<text x="84.2" y="88.9">NC</text>
<text x="112.3" y="88.9">NC</text>
<text x="112.3" y="85.4">NC</text>
<text x="118.4" y="87.1">20</text>
<text x="357.8" y="96">3</text>
<text x="366.9" y="96">4</text>
<text x="320.7" y="105.6" transform="rotate(-90 320.7 105.6)">2</text>
<text x="322.4" y="102.1" transform="rotate(-90 322.4 102.1)">DATA</text>
<text x="324.2" y="105.6" transform="rotate(-90 324.2 105.6)">3</text>
<text x="326" y="102.1" transform="rotate(-90 326 102.1)">NC</text>
<text x="40.1" y="125.9">1</text>
<text x="40.1" y="129.5">2</text>
<text x="43.6" y="127.7">COMP INPUT</text>
<text x="43.6" y="131.2">INHIBIT</text>
<text x="74" y="131.2">CUR LIM SENS</text>
<text x="99" y="129.5">13</text>
<text x="40.1" y="133">3</text>
<text x="40.1" y="136.5">4</text>
<text x="43.6" y="134.8">FREQ CONTROL</text>
<text x="77.7" y="134.8">BASE DRIVE</text>
<text x="99" y="136.5">11</text>
<text x="99" y="133">12</text>
<text x="40.1" y="143.6">6</text>
<text x="43.6" y="138.3">SUBSTRATE</text>
<text x="83.1" y="141.8">COL OUT</text>
<text x="89" y="138.3">BASE</text>
<text x="99" y="143.6">9</text>
<text x="99" y="140.1">10</text>
<text x="40.1" y="147.1">7</text>
<text x="43.6" y="145.3">CATHODE</text>
<text x="43.6" y="148.9">ANODE</text>
<text x="81.6" y="148.9">EMIT OUT</text>
<text x="92.9" y="145.3">NC</text>
<text x="99" y="147.1">8</text>
<text x="329.5" y="156.3" transform="rotate(-90 329.5 156.3)">20</text>
<text x="336.5" y="156.3" transform="rotate(-90 336.5 156.3)">19</text>
<text x="330.9" y="163.1" transform="rotate(-90 330.9 163.1)">EH</text>
<text x="338" y="163.1" transform="rotate(-90 338 163.1)">EH</text>
<text x="314.9" y="171.8">A9</text>
<text x="320.6" y="173.6">VBUS</text>
<text x="337.3" y="173.6">VBUS</text>
<text x="347.7" y="171.8">B4</text>
<text x="314.9" y="175.3">A8</text>
<text x="314.9" y="178.9">A7</text>
<text x="320.6" y="177.1">SBU1</text>
<text x="339.7" y="177.1">CC2</text>
<text x="347.7" y="178.9">B6</text>
<text x="347.7" y="175.3">B5</text>
<text x="314.9" y="182.4">A6</text>
<text x="314.9" y="185.9">A5</text>
<text x="320.6" y="180.6">DN1</text>
<text x="320.6" y="184.2">DP1</text>
<text x="339.3" y="184.2">DN2</text>
<text x="339.8" y="180.6">DP2</text>
<text x="347.7" y="185.9">B8</text>
<text x="347.7" y="182.4">B7</text>
<text x="314.9" y="189.4">A4</text>
<text x="320.6" y="187.7">CC1</text>
<text x="320.6" y="191.2">VBUS</text>
<text x="337.3" y="191.2">VBUS</text>
<text x="337.5" y="187.7">SBU2</text>
<text x="347.7" y="189.4">B9</text>
<text x="330.9" y="203.2" transform="rotate(-90 330.9 203.2)">EH</text>
<text x="338" y="203.2" transform="rotate(-90 338 203.2)">EH</text>
<text x="329.5" y="209.7" transform="rotate(-90 329.5 209.7)">17</text>
<text x="336.5" y="209.7" transform="rotate(-90 336.5 209.7)">18</text>
<text x="50.9" y="224.7">3</text>
<text x="55.4" y="226.1">VIN</text>
<text x="50.9" y="231.8">4</text>
<text x="55.4" y="233.2">OUT</text>
<text x="76.1" y="233.2">ADJ</text>
<text x="84.7" y="231.8">1</text>
</g>
<g font-size="3.2" fill="#f00">
<text x="80.7" y="34.2">4</text>
<text x="84.2" y="36">SENSOR_VP</text>
<text x="219.6" y="34.2">VCC</text>
<text x="227.7" y="32.5">28</text>
<text x="317.1" y="105.6" transform="rotate(-90 317.1 105.6)">1</text>
<text x="318.9" y="102.1" transform="rotate(-90 318.9 102.1)">VDD</text>
<text x="99" y="125.9">14</text>
<text x="90.9" y="127.7">VCC</text>
</g>
</svg>
